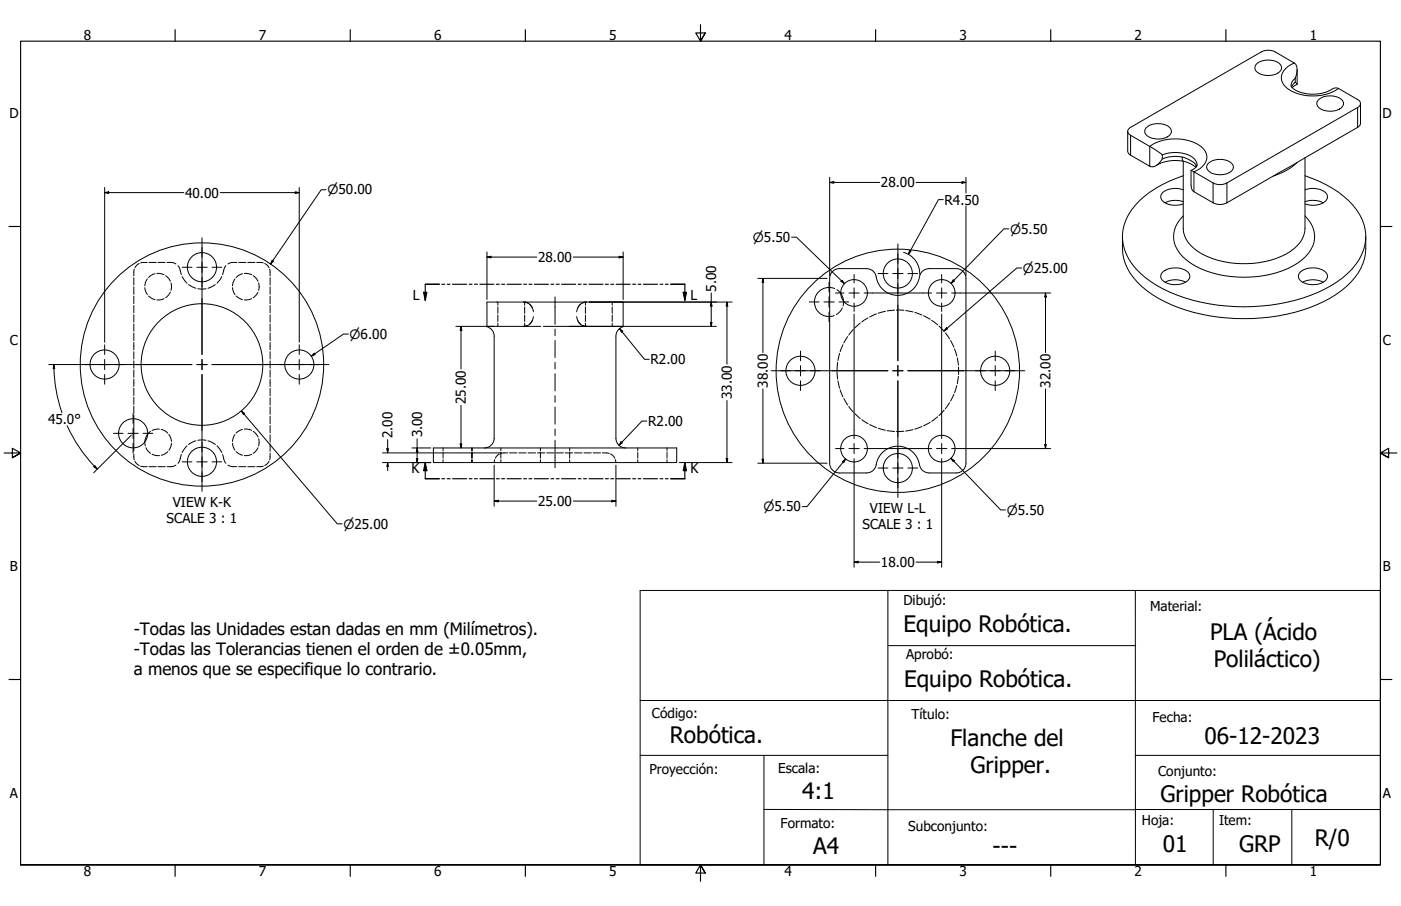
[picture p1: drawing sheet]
<svg xmlns="http://www.w3.org/2000/svg" width="864mm" height="559mm" viewBox="0 0 864 559" stroke-linecap="round" stroke-linejoin="round" font-family="sans-serif">
<!-- layer: Hidden (ANSI) -->
<g fill="none" stroke="#000" stroke-width=".62">
<path d="M82 171v5M82 177v5M83 166l-1 4M86 162l-3 3M89 177l2 5M91 162h-4M91 172l-2 4M92 162h4M96 169l-4 2M97 169h4M97 162h5M102 170l3 3"/>
<path d="M103 162h3l2 1M105 175v4M110 164l2 5M112 171l3 4M116 176l5 2M122 178h5M133 176l-5 2M137 171l-3 4M139 164l-2 5M143 177l2 5M145 172l-2 4M146 162h-3l-2 1"/>
<path d="M147 162h5M149 169l-3 2M151 169h4M153 162h4M156 170l3 3M158 162h4M159 175v4M163 162l3 3M166 166v4M166 171v5M166 177v5M511 177l4 1"/>
<path d="M516 179l2 2M82 183v4M82 188v5M82 194v5M82 200v4M92 183l4 2M101 184l-4 1M105 180l-3 4M146 183l3 2M155 184l-4 1M159 180l-3 4M166 183v4"/>
<path d="M166 188v5M166 194v5M166 200v4M307 186v2M307 189v4M307 194v4M307 199v2M323 186l2 1M323 186v2M323 189v4M323 194v4M323 199v2"/>
<path d="M326 188l2 2M328 198l-2 2M356 198l2 2M358 188l-2 2M361 186v2M361 189v4M361 194v4M361 199v2M362 186l-3 1M377 186v2M377 189v4M377 194v4"/>
<path d="M377 199v2M514 195h-3M519 190l-1 2-3 2M520 186v3M530 199l-3 3M535 196l-4 3M540 194l-4 2M546 192l-5 1M551 191l-4 1M553 191h4M558 192h5M564 193l4 1"/>
<path d="M569 195l4 2M574 198l4 2M82 205v5M82 211v5M82 217v4M166 205v5M166 211v5M166 217v4M325 201h-2M359 201h3M518 218l-1 4M520 213l-2 4"/>
<path d="M522 208l-2 4M526 203l-3 4M579 201l3 3M583 205l2 4M586 210l2 4M588 215l2 5M82 223v4M82 228v5M82 234v4M82 239v5M166 223v4M166 228v5"/>
<path d="M166 234v4M166 240v4M516 229v5M516 224v4M517 235l1 4M590 238l-2 4M590 221l1 4M591 232l-1 5M591 226v5M82 245v4M82 251v4M82 256v2"/>
<path d="M166 245v5M166 251v5M166 257v4M518 241l2 4M520 246l2 4M523 251l3 3M527 255l3 3M531 259l4 2M578 257l-4 3M582 253l-3 3M585 248l-2 4M588 243l-2 4"/>
<path d="M82 280l1 4M82 276v2M89 273l1 2M90 276l3 4M93 266l-2 2M98 265h-4M99 265l4 2M103 279l-4 2M104 268l2 4M106 273l-1 3-1 2M115 275l-3 4M121 272l-5 2"/>
<path d="M122 272h5M128 272l5 2M134 275l3 4M143 273l2 5M145 268l-2 4M146 279l3 2M149 265l-3 2M151 265h4M156 266l3 3M159 276l-3 4M159 271v4M166 280v4"/>
<path d="M166 262v5M166 268v5M166 274v4M273 276v2M273 279v4M291 276v2M291 279v4M308 280l-3 3M309 276v2M309 279v4M313 279l-4 1M314 279h5"/>
<path d="M320 279h4M326 279h4M331 279h5M333 276v2M333 279v4M337 279h5M343 279h4M348 279h5M351 276v2M351 279v4M354 279h5M360 279h4"/>
<path d="M366 279h4M371 279l4 1M376 280l3 3M393 276v2M393 279v4M411 276v2M411 279v4M536 262l4 2M541 264l5 1M547 266h4M557 266h-4M563 265l-5 1"/>
<path d="M568 263l-4 2M573 260l-4 3M83 285l3 2M87 288h4M92 288h4M94 280l4 1M97 288h5M108 287l-1 1h-4M112 280l-2 6M137 280l2 6M141 287l1 1h4M147 288h5"/>
<path d="M153 288h4M155 280l-4 1M162 288h-4M166 285l-3 2M273 284v1M291 284v1M305 283v2M309 284v1M333 284v1M351 284v1M379 283l1 2M393 284v1"/>
<path d="M411 284v1"/>
</g>
<!-- layer: Visible (ANSI) -->
<g fill="none" stroke="#000" stroke-width=".62">
<path d="M774 40a11 11 0 0 1 16 0 4 4 0 0 1-4 6 11 11 0 0 1-12-3zM796 53a12 12 0 0 0 11 5h6l5-1a12 12 0 0 1 7-2l12 6a2.6 2.6 0 0 1 2 3 2.6 2.6 0 0 1-2 2l-82 47-2 1-4-1-15-8 1 12 1 1 13 8h4l3-1 82-47 1-2v-12M798 48a8 8 0 0 0 0-9l-13-8h-3h-3l-83 48a2.4 2.4 0 0 0 1 4l15 9 4 4M798 51l2 1M800 52l-3 2M800 43v9M706 79a11 11 0 0 1 16 1 5 5 0 0 1-5 5 10 10 0 0 1-11-3zM813 62a11 11 0 0 1 15 0 5 5 0 0 1-5 6 10 10 0 0 1-11-3v-1zM695 81v12l1 2 13 8a6 6 0 0 0 7-5M729 99v42M804 97v44M713 102a23 23 0 0 1 24 1"/>
<path d="M729 117a12 12 0 0 0-13 3 5 5 0 0 0 5 6l5 1 3-1M729 108a57 57 0 0 0-35 27 28 28 0 0 0 9 34 93 93 0 0 0 58 20 103 103 0 0 0 67-18 31 31 0 0 0 13-33 47 47 0 0 0-28-26l-9-4M738 102l-1 1-3 2M745 101a11 11 0 0 1 15 1 4 4 0 0 1-4 5 11 11 0 0 1-12-3v-1zM804 117a12 12 0 0 1 14 3 5 5 0 0 1-5 6l-5 1-4-1M729 124h-5h-3l-3 1M804 124h5h4l3 1M692 146a35 35 0 0 0 18 36 114 114 0 0 0 83 12 69 69 0 0 0 44-26 33 33 0 0 0 5-22M511 172v114M511 172a6 6 0 0 1 6-6h17a6 6 0 0 1 6 6 14 14 0 0 0 15 10 14 14 0 0 0 12-13l2-2 3-1h17a6 6 0 0 1 6 6M511 177a9 9 0 0 0-9 9 9 9 0 0 0 9 9M595 172v114"/>
<path d="M717 168a12 12 0 0 1 16 1 5 5 0 0 1-4 6 12 12 0 0 1-13-3 4 4 0 0 1 1-4zM718 174a14 14 0 0 1 13 0M802 168a12 12 0 0 1 16 1 5 5 0 0 1-4 6 12 12 0 0 1-13-3 4 4 0 0 1 1-4zM803 174a14 14 0 0 1 13 0M323 186a6 6 0 0 1 6 6M329 195a6 6 0 0 1-6 6M355 195a6 6 0 0 0 6 6M361 186a6 6 0 0 0-6 6M518 181l1 2 1 3M300 201h33M305 207v63M351 201h33"/>
<path d="M380 207a6 6 0 0 1 4-6v-15h-84v15a6 6 0 0 1 5 6M380 207v63M82 258v18M91 268l-1 2-1 3M267 276h150v9h-150zM305 270a6 6 0 0 1-6 6M380 270a6 6 0 0 0 6 6M511 286a6 6 0 0 0 6 6h17a6 6 0 0 0 6-7 14 14 0 0 1 15-10 14 14 0 0 1 12 13l2 3 3 1h17a6 6 0 0 0 6-6"/>
<circle cx="124" cy="165" r="9"/>
<circle cx="553" cy="169" r="9"/>
<circle cx="526" cy="181" r="8"/>
<circle cx="580" cy="181" r="8"/>
<circle cx="64" cy="225" r="9"/>
<circle cx="124" cy="225" r="75"/>
<circle cx="124" cy="225" r="38"/>
<circle cx="185" cy="225" r="9"/>
<circle cx="493" cy="229" r="9"/>
<circle cx="553" cy="229" r="75"/>
<circle cx="613" cy="229" r="9"/>
<circle cx="82" cy="267" r="9"/>
<circle cx="526" cy="277" r="8"/>
<circle cx="580" cy="277" r="8"/>
<circle cx="124" cy="285" r="9"/>
<circle cx="553" cy="289" r="9"/>
</g>
<!-- layer: Visible Narrow (ANSI) -->
<g fill="none" stroke="#000" stroke-width=".62">
<path d="M798 39a9 9 0 0 0-7 12 23 23 0 0 0 23 8l5-1 6-3M796 53a6 6 0 0 1 2-5v3l-2 3M837 66v13M697 83v13M729 97h-7l-6 1v-2a20 20 0 0 1 20 2l2 4M729 99v-2a16 16 0 0 1 8 5M709 103v-13a28 28 0 0 1 33 2 8 8 0 0 1-2 12l-4 2v12M738 103l-1-1v1M748 113v12M756 113v12M800 100l-7 5-8 4M729 133a17 17 0 0 0 2 27 65 65 0 0 0 56 8 31 31 0 0 0 23-19 17 17 0 0 0-6-16"/>
<path d="M729 141a19 19 0 0 0 12 16 58 58 0 0 0 54-2 18 18 0 0 0 9-14"/>
</g>
<!-- layer: Section Line (ANSI) -->
<g fill="none" stroke="#000" stroke-width=".7">
<path d="M271 175h-9v10M272 175h2M276 175h1M279 175h9M289 175h2M292 175h2M296 175h8M306 175h2M309 175h2M313 175h8M323 175h2M326 175h2"/>
<path d="M329 175h9M340 175h1M343 175h2M346 175h9M356 175h2M360 175h2M363 175h9M373 175h2M376 175h2M380 175h8M390 175h2M393 175h2"/>
<path d="M397 175h8M407 175h2M410 175h2M413 175h9v10M261 180h2l-1 5zM421 180h2l-1 5zM262 285l1 5h-2zM262 285v10h9M272 295h2M276 295h1M279 295h9M289 295h2"/>
<path d="M292 295h2M296 295h8M306 295h2M309 295h2M313 295h8M323 295h2M326 295h2M329 295h9M340 295h1M343 295h2M346 295h9M356 295h2"/>
<path d="M360 295h2M363 295h9M373 295h2M376 295h2M380 295h8M390 295h2M393 295h2M397 295h8M407 295h2M410 295h2M422 285l1 5h-2zM422 285v10h-9"/>
</g>
<g fill="#000">
<path d="M261 180h2l-1 5z" fill-rule="evenodd"/>
<path d="M421 180h2l-1 5z" fill-rule="evenodd"/>
<path d="M262 285l1 5h-2z" fill-rule="evenodd"/>
<path d="M422 285l1 5h-2z" fill-rule="evenodd"/>
</g>
<!-- layer: Border (ANSI) -->
<g fill="none" stroke="#000" stroke-width=".7">
<path d="M108 18v7M216 18v7M324 18v7M432 15v10l-3-5h6l-3 5 3-5M540 18v7M648 18v7M756 18v7M6 140h7M851 140h7M3 279h10l-5-3v6l5-3-5 3M861 279h-10l5-3v6l-5-3 5 3M6 419h7"/>
<path d="M851 419h7M13 533v-508h838v508h-838h838M108 533v8M216 533v8M324 533v8M435 538l-3-5 3 5h-6l3-5v11M540 533v8M648 533v8M756 533v8"/>
</g>
<!-- layer: Title (ANSI) -->
<path d="M395 364h152v169h-152zM547 364h304v169h-304M700 364v169M547 398h153M395 432h456M395 466h152M471 466v67M700 466h151M471 499h228M700 499h151M748 499v34M796 499v34" fill="none" stroke="#000" stroke-width=".62"/>
<!-- layer: Center Mark (ANSI) -->
<g fill="none" stroke="#000" stroke-width=".62">
<path d="M125 147v72M553 150v73M112 165h6M121 165h7M131 165h6M511 174v6M526 169v5M526 178v6M541 169h6M550 169h7M560 169h6M580 169v5"/>
<path d="M580 178v6M499 186h6M508 186h6M511 183v6M511 192v6M515 181h5M517 186h6M523 181h7M526 187v5M533 181h5M569 181h5M577 181h7"/>
<path d="M580 187v5M587 181h5M65 213v6M184 213v6M493 217v6M613 217v6M46 225h72M65 222v6M65 231v6M121 225h7M125 222v6M125 231v72"/>
<path d="M131 225h72M184 222v6M184 231v6M475 229h72M493 225v7M493 235v6M550 229h7M553 225v7M553 235v72M560 229h72M613 225v7M613 235v6"/>
<path d="M82 255v6M70 267h6M79 267h6M82 264v6M82 273v6M88 267h6M515 277h5M523 277h7M526 265v6M526 273v7M533 277h5M569 277h5"/>
<path d="M577 277h7M580 265v6M580 273v7M587 277h5M112 285h6M121 285h7M131 285h6M526 283v5M541 289h6M550 289h7M560 289h6M580 283v5"/>
</g>
<!-- layer: Dimension (ANSI) -->
<g fill="none" stroke="#000" stroke-width=".62">
<path d="M65 119l2-1v1zM65 119h48M65 116v95M136 119h48M182 118l2 1h-2zM184 116v95M201 117h-3l-31 46M511 113l3-1v1zM511 113h31M511 109v61M565 113h30M593 112l2 1h-2z"/>
<path d="M595 109v10M581 123h-3l-18 34M595 127v43M300 159l3-1v1zM300 159h31M300 155v30M353 159h31M382 158l2 1h-2zM384 155v30M488 146h3l30 29M557 156a13 13 0 0 1 10 13M561 154l1 1-2 2z"/>
<path d="M622 141h-3l-33 34M168 161h1l-2 2zM467 172h43M470 172l1 2h-1zM470 172v45M519 173l2 2-3-1zM588 173l-2 2zM630 165h-3l-45 39M363 186h88M438 199h1l-1 2zM438 186l1 3h-1zM438 181v20"/>
<path d="M448 186l1 3h-1zM448 186v39M526 194v71M538 181h31M580 194v71M592 181h56M644 181l1 2h-1zM644 181v36M194 218v1l-2 1zM215 206h-3l-20 14M281 201h24M284 201l1 3h-1z"/>
<path d="M284 201v27M335 201h7M342 201h100M382 203l2 1-1 1zM382 203l15 19h3M583 202l1 1-2 1zM30 225h16M33 225l1 2h-1zM33 225a91 91 0 0 0 5 30M470 240v46M644 240v37M149 253l2 2-1 1z"/>
<path d="M149 253l59 70h3M284 250v26M399 260h-3l-14 15M448 247v38M41 263a91 91 0 0 0 19 26M81 268l-23 24M236 279h73M238 277h1v2zM239 271v8M254 276h12M257 276l1 3h-1zM257 271v14"/>
<path d="M284 274h1l-1 2zM383 272l1 1-2 2zM538 277h31M592 277h56M644 274h1l-1 3zM58 288l1-1 1 2zM236 285h30M239 285v3h-1zM239 285v5M257 283h1l-1 2zM305 287v25M380 287v25"/>
<path d="M419 285h32M448 283h1l-1 2zM467 286h43M470 283h1l-1 3zM519 285l2-2-1 2zM521 283l-24 29h-3M526 288v62M580 288v62M586 283l2 1v1zM586 283l31 32h3M305 309h2v1zM305 309h26"/>
<path d="M353 309h27M377 309h3l-3 1zM526 347l3-1v1zM526 347h16M565 347h15M578 346l2 1h-2z"/>
</g>
<g fill="#000">
<path d="M65 119l2-1v1z" fill-rule="evenodd"/>
<path d="M182 118l2 1h-2z" fill-rule="evenodd"/>
<path d="M511 113l3-1v1z" fill-rule="evenodd"/>
<path d="M593 112l2 1h-2z" fill-rule="evenodd"/>
<path d="M300 159l3-1v1z" fill-rule="evenodd"/>
<path d="M382 158l2 1h-2z" fill-rule="evenodd"/>
<path d="M561 154l1 1-2 2z" fill-rule="evenodd"/>
<path d="M168 161h1l-2 2z" fill-rule="evenodd"/>
<path d="M470 172l1 2h-1z" fill-rule="evenodd"/>
<path d="M519 173l2 2-3-1z" fill-rule="evenodd"/>
<path d="M588 173l-2 2z" fill-rule="evenodd"/>
<path d="M438 199h1l-1 2z" fill-rule="evenodd"/>
<path d="M438 186l1 3h-1z" fill-rule="evenodd"/>
<path d="M448 186l1 3h-1z" fill-rule="evenodd"/>
<path d="M644 181l1 2h-1z" fill-rule="evenodd"/>
<path d="M194 218v1l-2 1z" fill-rule="evenodd"/>
<path d="M284 201l1 3h-1z" fill-rule="evenodd"/>
<path d="M382 203l2 1-1 1z" fill-rule="evenodd"/>
<path d="M583 202l1 1-2 1z" fill-rule="evenodd"/>
<path d="M33 225l1 2h-1z" fill-rule="evenodd"/>
<path d="M149 253l2 2-1 1z" fill-rule="evenodd"/>
<path d="M238 277h1v2z" fill-rule="evenodd"/>
<path d="M257 276l1 3h-1z" fill-rule="evenodd"/>
<path d="M284 274h1l-1 2z" fill-rule="evenodd"/>
<path d="M383 272l1 1-2 2z" fill-rule="evenodd"/>
<path d="M644 274h1l-1 3z" fill-rule="evenodd"/>
<path d="M58 288l1-1 1 2z" fill-rule="evenodd"/>
<path d="M239 285v3h-1z" fill-rule="evenodd"/>
<path d="M257 283h1l-1 2z" fill-rule="evenodd"/>
<path d="M448 283h1l-1 2z" fill-rule="evenodd"/>
<path d="M470 283h1l-1 3z" fill-rule="evenodd"/>
<path d="M519 285l2-2-1 2z" fill-rule="evenodd"/>
<path d="M586 283l2 1v1z" fill-rule="evenodd"/>
<path d="M305 309h2v1z" fill-rule="evenodd"/>
<path d="M377 309h3l-3 1z" fill-rule="evenodd"/>
<path d="M526 347l3-1v1z" fill-rule="evenodd"/>
<path d="M578 346l2 1h-2z" fill-rule="evenodd"/>
</g>
<!-- layer: Centerline (ANSI) -->
<path d="M342 183v17M342 203v4M342 210v11M342 224v4M342 231v10M342 244v4M342 251v11M342 265v4M342 272v16" fill="none" stroke="#000" stroke-width=".62"/>
<g font-size="14">
<text x="557" y="390">Equipo Robótica.</text>
<text x="746" y="395">PLA (Ácido</text>
<text x="748" y="411">Poliláctico)</text>
<text x="557" y="424">Equipo Robótica.</text>
<text x="413" y="459">Robótica.</text>
<text x="586" y="460">Flanche del</text>
<text x="743" y="459">06-12-2023</text>
<text x="598" y="477">Gripper.</text>
<text x="494" y="493">4:1</text>
<text x="715" y="495">Gripper Robótica</text>
<text x="810" y="522">R/0</text>
<text x="501" y="527">A4</text>
<text x="612" y="527">---</text>
<text x="717" y="526">01</text>
<text x="764" y="525">GRP</text>
</g>
<g font-size="10.5">
<text x="82" y="391">-Todas las Unidades estan dadas en mm (Milímetros).</text>
<text x="82" y="404">-Todas las Tolerancias tienen el orden de ±0.05mm,</text>
<text x="82" y="417">a menos que se especifique lo contrario.</text>
</g>
<g font-size="8.4">
<text x="52" y="24">8</text>
<text x="160" y="24">7</text>
<text x="268" y="24">6</text>
<text x="376" y="24">5</text>
<text x="483" y="24">4</text>
<text x="591" y="24">3</text>
<text x="699" y="24">2</text>
<text x="807" y="24">1</text>
<text x="6" y="73">D</text>
<text x="852" y="73">D</text>
<text x="543" y="116">28.00</text>
<text x="114" y="122">40.00</text>
<text x="582" y="126">R4.50</text>
<text x="332" y="162">28.00</text>
<text x="441" y="180" transform="rotate(-90 441 180)">5.00</text>
<text x="254" y="185">L</text>
<text x="426" y="185">L</text>
<text x="6" y="213">C</text>
<text x="852" y="213">C</text>
<text x="401" y="225">R2.00</text>
<text x="473" y="239" transform="rotate(-90 473 239)">38.00</text>
<text x="648" y="239" transform="rotate(-90 648 239)">32.00</text>
<text x="287" y="249" transform="rotate(-90 287 249)">25.00</text>
<text x="451" y="246" transform="rotate(-90 451 246)">33.00</text>
<text x="30" y="262">45.0°</text>
<text x="400" y="263">R2.00</text>
<text x="260" y="270" transform="rotate(-90 260 270)">3.00</text>
<text x="242" y="270" transform="rotate(-90 242 270)">2.00</text>
<text x="254" y="292">K</text>
<text x="426" y="292">K</text>
<text x="107" y="312">VIEW K-K</text>
<text x="332" y="312">25.00</text>
<text x="536" y="316">VIEW L-L</text>
<text x="103" y="322">SCALE 3 : 1</text>
<text x="532" y="326">SCALE 3 : 1</text>
<text x="6" y="352">B</text>
<text x="543" y="350">18.00</text>
<text x="852" y="352">B</text>
<text x="557" y="373">Dibujó:</text>
<text x="709" y="377">Material:</text>
<text x="558" y="407">Aprobó:</text>
<text x="402" y="443">Código:</text>
<text x="562" y="443">Título:</text>
<text x="710" y="445">Fecha:</text>
<text x="400" y="477">Proyección:</text>
<text x="480" y="477">Escala:</text>
<text x="714" y="479">Conjunto:</text>
<text x="6" y="492">A</text>
<text x="852" y="492">A</text>
<text x="704" y="509">Hoja:</text>
<text x="751" y="509">Item:</text>
<text x="481" y="511">Formato:</text>
<text x="560" y="513">Subconjunto:</text>
<text x="52" y="541">8</text>
<text x="160" y="541">7</text>
<text x="268" y="541">6</text>
<text x="376" y="541">5</text>
<text x="483" y="541">4</text>
<text x="591" y="541">3</text>
<text x="699" y="541">2</text>
<text x="807" y="541">1</text>
</g>
<g font-size="7.9">
<text x="202" y="120">⌀50.00</text>
<text x="464" y="149">⌀5.50</text>
<text x="623" y="144">⌀5.50</text>
<text x="631" y="168">⌀25.00</text>
<text x="216" y="209">⌀6.00</text>
<text x="471" y="315">⌀5.50</text>
<text x="621" y="317">⌀5.50</text>
<text x="212" y="326">⌀25.00</text>
</g>
</svg>
